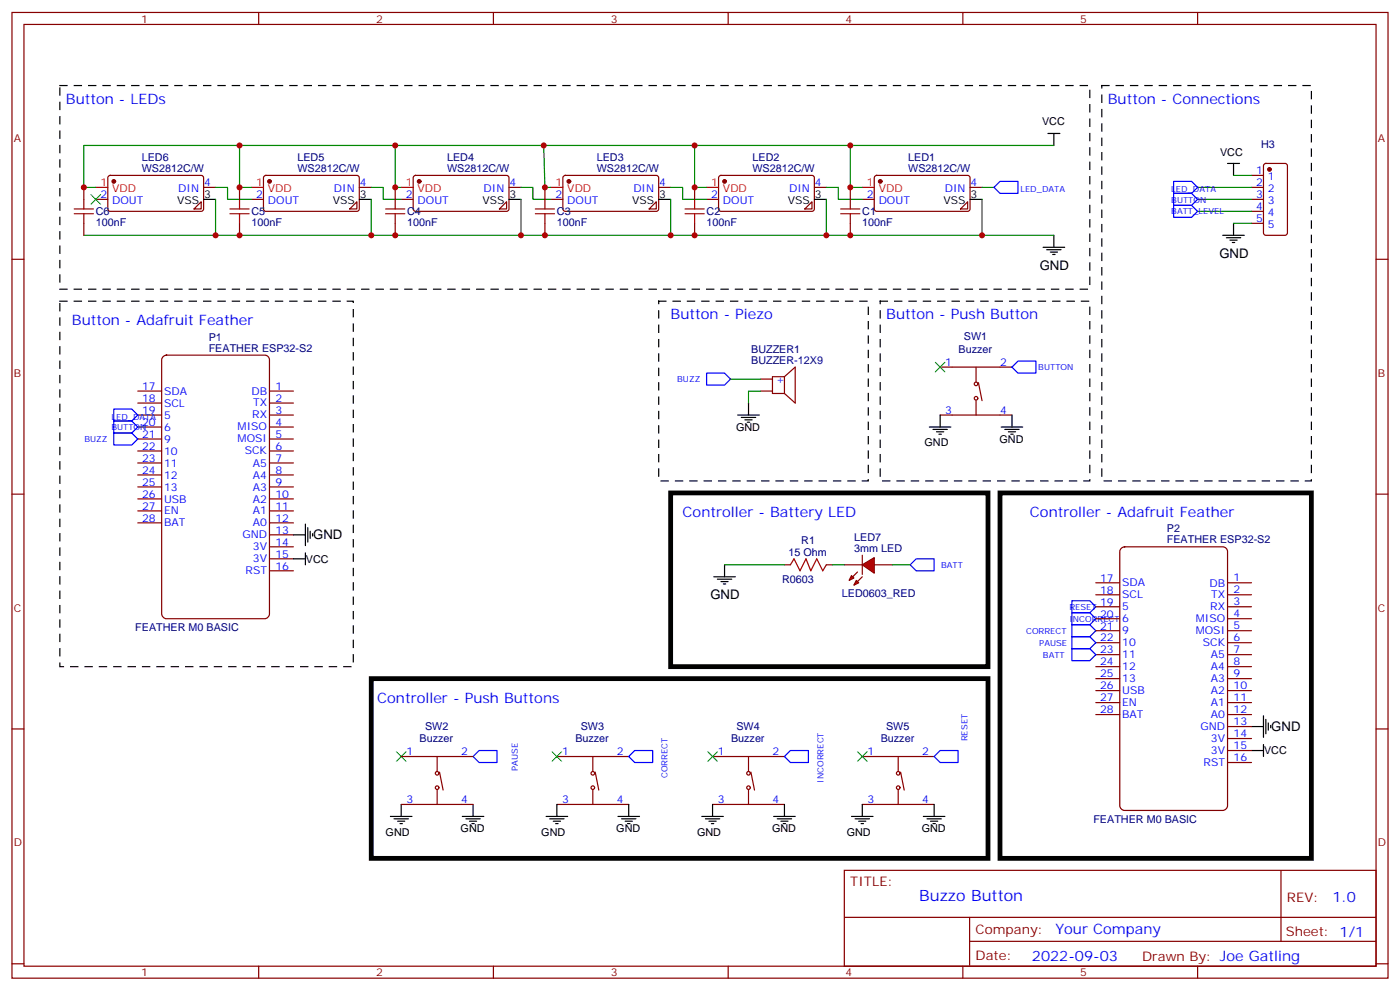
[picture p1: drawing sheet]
<svg xmlns="http://www.w3.org/2000/svg" width="412mm" height="292mm" viewBox="0 0 412 292" stroke-linecap="round" stroke-linejoin="round" font-family="sans-serif">
<g fill="none" stroke="#870000" stroke-width=".35">
<path d="M3.5 3.7h405.4v284.3h-405.4zM7.1 7.2h398.2v277.3h-398.2zM76.2 3.7v3.5M145.3 3.7v3.5M214.5 3.7v3.5M283.6 3.7v3.5M352.8 3.7v3.5M24.7 55.2v3.5M28.2 58.7h3.5M32 51.9l.5-.3 27 .1 .5 .7-.1 9.4-.6 .4h-27.1l-.5-.7v-9.1zM59.3 59.4v2.1h-2.2zM60 55.2h3.5"/>
<path d="M70.6 55.2v3.5M74.1 58.7h3.5M77.8 51.9l.5-.3 27.1 .1 .4 .7v9.4l-.7 .4h-27.1l-.4-.7v-9.1zM105.1 59.4v2.1h-2.1zM105.8 55.2h3.6M116.4 55.2v3.5M118.2 58.7h3.5M121.9 51.9l.5-.3 27.1 .1 .4 .7v9.4l-.7 .4h-27.1l-.4-.7v-9.1zM149.2 59.4v2.1h-2.1zM149.9 55.2h3.6M160.5 55.2v3.5M162.3 58.7h3.5"/>
<path d="M166 51.9l.5-.3 27.1 .1 .4 .7v9.4l-.7 .4h-27.1l-.4-.7v-9.1zM193.3 59.4v2.1h-2.1zM194 55.2h3.6M204.6 55.2v3.5M208.1 58.7h3.6M211.9 51.9l.5-.3 27.1 .1 .4 .7-.1 9.4-.6 .4h-27.1l-.4-.7v-9.1zM239.2 59.4v2.1h-2.1zM239.9 55.2h3.5M250.5 55.2v3.5M254 58.7h3.5M257.8 51.9l.4-.3 27.1 .1 .5 .7-.1 9.4-.7 .4h-27l-.5-.7v-9.1zM285 59.4v2.1h-2.1z"/>
<path d="M285.8 55.2h3.5M368.7 58.7h3.5M368.7 55.2h3.5M368.7 51.6h3.5M372.4 48.3l.5-.2h5.6l.7 .4v20.1l-.4 .6-5.9 .1-.7-.5v-20zM3.5 76.3h3.6M24.7 65.8v3.5M70.6 65.8v3.5M116.4 65.8v3.5M160.5 65.8v3.5M204.6 65.8v3.5M250.5 65.8v3.5"/>
<path d="M368.7 62.2h3.5M368.7 65.8h3.5M405.3 76.3h3.6M224 115.1h3.5M224 111.6h3.5M231.1 110.9h-3.6v5h3.6M231.1 110.9v5M231.1 110.9l3.1-2.8v10.6l-3.1-2.8M276.9 108.1h21.2M287.5 108.1v4.2M287.5 118v4.2M288.2 112.7l1.1 5.3"/>
<path d="M276.9 122.2h21.2M3.5 145.5h3.6M405.3 145.5h3.6M3.5 214.6h3.6M405.3 214.6h3.6M248.7 256.3h156.6v28.2h-156.6zM377.3 256.3v20.9M248.7 270.1h156.5M285.6 277.2h119.6M285.6 270.1v14.1M3.5 283.8h3.6M76.2 284.5v3.5"/>
<path d="M145.3 284.5v3.5M214.5 284.5v3.5M283.6 284.5v3.5M352.8 284.5v3.5M405.3 283.8h3.6"/>
<circle cx="287.5" cy="117.3" r=".53"/>
<circle cx="287.5" cy="113" r=".53"/>
</g>
<g fill="#870000" stroke="#870000" stroke-width=".35">
<circle cx="213.4" cy="53.4" r=".53"/>
<circle cx="259.3" cy="53.4" r=".53"/>
<circle cx="167.6" cy="53.4" r=".53"/>
<circle cx="123.5" cy="53.4" r=".53"/>
<circle cx="79.4" cy="53.4" r=".53"/>
<circle cx="33.5" cy="53.4" r=".53"/>
<circle cx="373.9" cy="49.9" r=".53"/>
</g>
<path d="M28.2 55.2h3.5M74.1 55.2h3.5M118.2 55.2h3.5M162.3 55.2h3.5M208.1 55.2h3.6M254 55.2h3.5" fill="none" stroke="#f00" stroke-width=".35"/>
<g fill="none" stroke="#000" stroke-width=".35">
<path d="M308.7 39.3h3.5M310.4 39.3v3.5M60 58.7h3.5M105.8 58.7h3.6M149.9 58.7h3.6M194 58.7h3.6M239.9 58.7h3.5M285.8 58.7h3.5M361.6 48.1h3.5M363.4 48.1v3.5M307.3 72.8h6.3M308.3 73.5h4.3"/>
<path d="M309.4 74.2h2.1M310.1 74.9h.7M310.4 69.3v3.5M360.2 69.3h6.3M361.2 70h4.3M362.3 70.7h2.1M363 71.4h.7M363.4 65.8v3.5M220.5 118.7v3.5M217.3 122.2h6.4M218.4 122.9h4.2M219.4 123.6h2.1"/>
<path d="M220.1 124.3h.7M273.8 125.7h6.3M274.8 126.4h4.2M275.9 127.1h2.1M276.6 127.8h.7M276.9 122.2v3.5M294.9 125.7h6.4M296 126.4h4.2M297 127.1h2.2M297.7 127.8h.7M298.1 122.2v3.5"/>
</g>
<g fill="none" stroke="#008700" stroke-width=".35">
<path d="M63.5 55.2h3.5v3.5h7.1M63.5 58.7v10.6M70.6 42.8v12.4h3.5M109.4 55.2h3.5v3.5h5.3M109.4 58.7v10.6M116.4 42.8v12.4h1.8M153.5 55.2h3.5v3.5h5.3M153.5 58.7v10.6M160.2 42.8l.3 12.4h1.8M197.6 55.2h3.5v3.5h7M197.6 58.7v10.6M204.6 42.8v12.4h3.5"/>
<path d="M243.4 55.2h3.5v3.5h7.1M243.4 58.7v10.6M250.5 42.8v12.4h3.5M289.3 58.7v10.6h-264.6M289.3 55.2h3.5M310.4 42.8h-285.7v12.4h3.5M352.8 55.2h15.9M352.8 58.7h15.9M363.4 51.6h5.3M289.3 69.3h21.1M352.8 62.2h15.9M363.4 65.8h5.3"/>
<path d="M215.2 111.6h8.8M224 115.1h-3.5v3.6"/>
</g>
<path d="M26.8 57.3l2.8 2.8M29.6 57.3l-2.8 2.8M275.5 106.7l2.8 2.8M278.3 106.7l-2.8 2.8" fill="none" stroke="#3c3" stroke-width=".35"/>
<g fill="none" stroke="#a10000" stroke-width=".35">
<path d="M24.7 58.7v2.8M70.6 58.7v2.8M116.4 58.7v2.8M160.5 58.7v2.8M204.6 58.7v2.8M250.5 58.7v2.8M21.9 62.9h5.6M21.9 61.5h5.6M24.7 62.9v2.9M67.7 62.9h5.7M67.7 61.5h5.7M70.6 62.9v2.9"/>
<path d="M113.6 62.9h5.6M113.6 61.5h5.6M116.4 62.9v2.9M157.7 62.9h5.6M157.7 61.5h5.6M160.5 62.9v2.9M201.8 62.9h5.6M201.8 61.5h5.6M204.6 62.9v2.9M247.6 62.9h5.7M247.6 61.5h5.7M250.5 62.9v2.9"/>
</g>
<path d="M17.6 25.2h303.4v60h-303.4zM324.6 25.2h61.7v116.4h-61.7zM194 88.7h61.8v52.9h-61.8zM259.3 88.7h61.7v52.9h-61.7z" fill="none" stroke="#000" stroke-width=".35" stroke-dasharray="2.1 2.1"/>
<path d="M294.6 53.4h5.3v3.5h-5.3l-1.8-1.7zM345.7 53.4h5.3l1.8 1.8-1.8 1.7h-5.3zM345.7 56.9h5.3l1.8 1.8-1.8 1.8h-5.3zM345.7 60.5h5.3l1.8 1.7-1.8 1.8h-5.3zM208.1 109.9h5.3l1.8 1.7-1.8 1.8h-5.3zM298.1 108.1l1.8-1.8h5.3v3.6h-5.3z" fill="none" stroke="#00f" stroke-width=".35"/>
<path d="M47.9 105.1l1.1-.5h29a1.41 1.41 0 0 1 1.4 1.4v74.8a1.51 1.51 0 0 1-1.4 1.4h-29a1.51 1.51 0 0 1-1.4-1.4v-74.8z" fill="#fff" stroke="#800000" stroke-width=".35"/>
<g fill="none" stroke="#870000" stroke-width=".35">
<path d="M40.6 115.1h7M40.6 118.7h7M79.4 115.1h7M79.4 118.7h7M40.6 122.2h7M40.6 125.7h7M40.6 129.3h7M40.6 132.8h7M40.6 136.3h7M40.6 139.8h7M79.4 122.2h7M79.4 125.7h7"/>
<path d="M79.4 129.3h7M79.4 132.8h7M79.4 136.3h7M79.4 139.8h7M40.6 143.4h7M40.6 146.9h7M40.6 150.4h7M40.6 154h7M79.4 143.4h7M79.4 146.9h7M79.4 150.4h7M79.4 154h7"/>
<path d="M79.4 157.5h7M79.4 161h7M79.4 164.5h7M79.4 168.1h7"/>
</g>
<path d="M33.5 120.4h5.3l1.8 1.8-1.8 1.8h-5.3zM33.5 124h5.3l1.8 1.7-1.8 1.8h-5.3zM33.5 127.5h5.3l1.8 1.8-1.8 1.7h-5.3zM315.7 176.9h5.3l1.8 1.7-1.8 1.8h-5.3zM315.7 183.9h5.3l1.8 1.8-1.8 1.8h-5.3zM315.7 180.4h5.3l1.8 1.8-1.8 1.7h-5.3z" fill="none" stroke="#00f" stroke-width=".35"/>
<g fill="none" stroke="#000" stroke-width=".35">
<path d="M86.4 157.5h3.6M90 154.3v6.4M90.7 155.4v4.2M91.4 156.4v2.1M92.1 157.1v.7M86.4 164.5h3.6M90 162.8v3.5M368.7 213.9h3.5M372.2 210.7v6.4M372.2 219.2v3.5M372.9 211.8v4.2M373.6 212.9v2.1"/>
<path d="M374.3 213.6v.7M368.7 221h3.5"/>
</g>
<path d="M17.6 88.7h86.5v107.6h-86.5z" fill="none" stroke="#000" stroke-width=".35" stroke-dasharray="2.1 2.1"/>
<path d="M294.6 145.1h91.7v107.6h-91.7z" fill="none" stroke="#000" stroke-width="1.4"/>
<path d="M330.2 161.6l1.1-.6h28.9a1.41 1.41 0 0 1 1.4 1.4v74.8a1.51 1.51 0 0 1-1.4 1.4h-28.9a1.51 1.51 0 0 1-1.5-1.4v-74.8z" fill="#fff" stroke="#800000" stroke-width=".35"/>
<g fill="none" stroke="#870000" stroke-width=".35">
<path d="M231.1 166.3h1.7M243.4 166.3h1.8M322.8 171.6h7M322.8 175.1h7M322.8 178.6h7M361.6 171.6h7.1M361.6 175.1h7.1M361.6 178.6h7.1M322.8 182.2h7M322.8 185.7h7M322.8 189.2h7M322.8 192.8h7"/>
<path d="M322.8 196.3h7M322.8 199.8h7M361.6 182.2h7.1M361.6 185.7h7.1M361.6 189.2h7.1M361.6 192.8h7.1M361.6 196.3h7.1M361.6 199.8h7.1M322.8 203.3h7M322.8 206.9h7M322.8 210.4h7M361.6 203.3h7.1"/>
<path d="M361.6 206.9h7.1M361.6 210.4h7.1M361.6 213.9h7.1M361.6 217.5h7.1M118.2 236.9h21.1M118.2 222.7h21.1M128.8 222.7v4.3M128.8 232.6v4.3M129.5 227.3l1 5.3M164 236.9h21.2M164 222.7h21.2M174.6 222.7v4.3"/>
<path d="M174.6 232.6v4.3M175.3 227.3l1.1 5.3M209.9 236.9h21.2M209.9 222.7h21.2M220.5 222.7v4.3M220.5 232.6v4.3M221.2 227.3l1 5.3M254 236.9h21.2M254 222.7h21.2M264.6 222.7v4.3M264.6 232.6v4.3M265.3 227.3l1 5.3"/>
<path d="M361.6 221h7.1M361.6 224.5h7.1"/>
<circle cx="128.8" cy="227.7" r=".53"/>
<circle cx="128.8" cy="231.9" r=".53"/>
<circle cx="174.6" cy="231.9" r=".53"/>
<circle cx="174.6" cy="227.7" r=".53"/>
<circle cx="220.5" cy="231.9" r=".53"/>
<circle cx="220.5" cy="227.7" r=".53"/>
<circle cx="264.6" cy="227.7" r=".53"/>
<circle cx="264.6" cy="231.9" r=".53"/>
</g>
<path d="M268.1 166.3l1.8-1.8h5.3v3.6h-5.3zM315.7 187.5h5.3l1.8 1.7-1.8 1.8h-5.3zM315.7 191h5.3l1.8 1.8-1.8 1.7h-5.3zM141.1 221h5.3v3.5h-5.3l-1.8-1.8zM187 221h5.3v3.5h-5.3l-1.8-1.8zM232.8 221h5.3v3.5h-5.3l-1.7-1.8zM276.9 221h5.3v3.5h-5.3l-1.7-1.8z" fill="none" stroke="#00f" stroke-width=".35"/>
<path d="M197.6 145.1h93.4v51.2h-93.4zM109.4 199.8h181.6v52.9h-181.6z" fill="none" stroke="#000" stroke-width="1.4"/>
<g fill="none" stroke="#000" stroke-width=".35">
<path d="M118.2 236.9v3.5M139.3 236.9v3.5M164 236.9v3.5M185.2 236.9v3.5M209.9 236.9v3.5M231.1 236.9v3.5M254 236.9v3.5M275.2 236.9v3.5M115 240.4h6.4M116.1 241.1h4.2M117.1 241.8h2.1M117.8 242.5h.7"/>
<path d="M136.2 240.4h6.3M137.2 241.1h4.3M138.3 241.8h2.1M139 242.5h.7M160.9 240.4h6.3M161.9 241.1h4.3M163 241.8h2.1M163.7 242.5h.7M182 240.4h6.4M183.1 241.1h4.2M184.1 241.8h2.2M184.9 242.5h.7"/>
<path d="M206.7 240.4h6.4M207.8 241.1h4.2M208.8 241.8h2.2M209.5 242.5h.8M227.9 240.4h6.3M229 241.1h4.2M230 241.8h2.1M230.7 242.5h.7M250.8 240.4h6.4M251.9 241.1h4.2M252.9 241.8h2.2M253.6 242.5h.8"/>
<path d="M272 240.4h6.3M273 241.1h4.3M274.1 241.8h2.1M274.8 242.5h.7"/>
</g>
<path d="M116.8 221.3l2.8 2.9M119.6 221.3l-2.8 2.9M162.6 221.3l2.9 2.9M165.5 221.3l-2.9 2.9M208.5 221.3l2.8 2.9M211.3 221.3l-2.8 2.9M252.6 221.3l2.8 2.9M255.4 221.3l-2.8 2.9" fill="none" stroke="#3c3" stroke-width=".35"/>
<path d="M232.8 166.3l1.1-1.8 1.8 3.6 1.7-3.6 1.4 3.6 1.8-3.6 1.8 3.6 1-1.8" fill="none" stroke="#a10000" stroke-width=".35"/>
<g fill="#f00" stroke="#870000" stroke-width=".35">
<path d="M254 166.3l3.5-2.1v4.6z"/>
<path d="M254 163.5v5.6z"/>
</g>
<g fill="#870000" stroke="#870000" stroke-width=".35">
<path d="M254 169.8l-1.4 1.4z"/>
<path d="M252.6 168.4l-1.4 1.4z"/>
</g>
<g fill="#f00" stroke="#870000" stroke-width=".35">
<path d="M252.2 170.9l.7 .7-1.4 .7z"/>
<path d="M250.8 169.5l.7 .7-1.4 .7z"/>
</g>
<path d="M248.7 166.3h5.3M257.5 166.3h5.3" fill="none" stroke="#870000" stroke-width=".35"/>
<path d="M213.4 166.3h17.7M245.2 166.3h3.5M262.8 166.3h5.3" fill="none" stroke="#008700" stroke-width=".35"/>
<path d="M210.3 169.8h6.3M211.3 170.5h4.2M212.4 171.2h2.1M213.1 171.9h.7M213.4 166.3v3.5" fill="none" stroke="#000" stroke-width=".35"/>
<g fill="#c00">
<circle cx="63.5" cy="69.3" r=".88"/>
<circle cx="109.4" cy="69.3" r=".88"/>
<circle cx="153.5" cy="69.3" r=".88"/>
<circle cx="197.6" cy="69.3" r=".88"/>
<circle cx="243.4" cy="69.3" r=".88"/>
<circle cx="289.3" cy="69.3" r=".88"/>
<circle cx="70.6" cy="42.8" r=".88"/>
<circle cx="160.2" cy="42.8" r=".88"/>
<circle cx="116.4" cy="42.8" r=".88"/>
<circle cx="204.6" cy="42.8" r=".88"/>
<circle cx="250.5" cy="42.8" r=".88"/>
<circle cx="250.5" cy="69.3" r=".88"/>
<circle cx="250.5" cy="55.2" r=".88"/>
<circle cx="204.6" cy="69.3" r=".88"/>
<circle cx="204.6" cy="55.2" r=".88"/>
<circle cx="160.5" cy="69.3" r=".88"/>
<circle cx="160.5" cy="55.2" r=".88"/>
<circle cx="116.4" cy="69.3" r=".88"/>
<circle cx="116.4" cy="55.2" r=".88"/>
<circle cx="70.6" cy="69.3" r=".88"/>
<circle cx="70.6" cy="55.2" r=".88"/>
<circle cx="24.7" cy="55.2" r=".88"/>
</g>
<text font-size="4.6" fill="#00f" x="270.8" y="265.3">Buzzo Button</text>
<g font-size="4.2" fill="#00f">
<text x="19.4" y="30.5">Button - LEDs</text>
<text x="326.3" y="30.5">Button - Connections</text>
<text x="21.2" y="95.7">Button - Adafruit Feather</text>
<text x="197.6" y="94">Button - Piezo</text>
<text x="261.1" y="94">Button - Push Button</text>
<text x="201.1" y="152.2">Controller - Battery LED</text>
<text x="303.4" y="152.2">Controller - Adafruit Feather</text>
<text x="111.1" y="206.9">Controller - Push Buttons</text>
<text x="392.5" y="265.5">1.0</text>
<text x="310.9" y="275.1">Your Company</text>
<text x="304" y="282.9">2022-09-03</text>
</g>
<g font-size="3.9">
<text x="359.2" y="75.9">GND</text>
<text x="306.3" y="79.4">GND</text>
<text x="92.3" y="158.8">GND</text>
<text x="209.3" y="176.4">GND</text>
<text x="374.5" y="215.2">GND</text>
</g>
<g font-size="3.9" fill="#800">
<text x="250.5" y="260.8">TITLE:</text>
<text x="379.1" y="265.5">REV:</text>
<text x="287.4" y="275">Company:</text>
<text x="378.7" y="275.7">Sheet: 1/1</text>
<text x="287.4" y="282.7">Date:</text>
<text x="336.4" y="282.8">Drawn By: Joe Gatling</text>
</g>
<g font-size="3.2" fill="#800">
<text x="41.6" y="6.7">1</text>
<text x="110.8" y="6.7">2</text>
<text x="179.9" y="6.7">3</text>
<text x="249.1" y="6.7">4</text>
<text x="318.2" y="6.7">5</text>
<text x="4.1" y="41.8">A</text>
<text x="405.9" y="41.8">A</text>
<text x="4.1" y="110.9">B</text>
<text x="405.9" y="110.9">B</text>
<text x="4.1" y="180.1">C</text>
<text x="405.9" y="180.1">C</text>
<text x="4.1" y="249.2">D</text>
<text x="405.9" y="249.2">D</text>
<text x="41.6" y="287.5">1</text>
<text x="110.8" y="287.5">2</text>
<text x="179.9" y="287.5">3</text>
<text x="249.1" y="287.5">4</text>
<text x="318.2" y="287.5">5</text>
</g>
<g font-size="3.2">
<text x="307" y="36.9">VCC</text>
<text x="359.4" y="45.9">VCC</text>
<text x="60.1" y="58.3">3</text>
<text x="106" y="58.3">3</text>
<text x="150.1" y="58.3">3</text>
<text x="194.2" y="58.3">3</text>
<text x="240.1" y="58.3">3</text>
<text x="285.9" y="58.3">3</text>
<text x="52.2" y="60.1">VSS</text>
<text x="98" y="60.1">VSS</text>
<text x="142.1" y="60.1">VSS</text>
<text x="186.2" y="60.1">VSS</text>
<text x="232.1" y="60.1">VSS</text>
<text x="277.9" y="60.1">VSS</text>
<text x="216.8" y="126.9">GND</text>
<text x="272.3" y="131.4">GND</text>
<text x="294.4" y="130.4">GND</text>
<text x="90.1" y="165.6">VCC</text>
<text x="372.4" y="222.1">VCC</text>
<text x="135.7" y="245.1">GND</text>
<text x="181.6" y="245.1">GND</text>
<text x="227.4" y="245.1">GND</text>
<text x="271.5" y="245.1">GND</text>
<text x="113.6" y="246">GND</text>
<text x="159.5" y="246">GND</text>
<text x="205.3" y="246">GND</text>
<text x="249.4" y="246">GND</text>
</g>
<g font-size="3.2" fill="#000080">
<text x="41.7" y="47.4">LED6</text>
<text x="87.6" y="47.4">LED5</text>
<text x="131.7" y="47.4">LED4</text>
<text x="175.8" y="47.4">LED3</text>
<text x="221.7" y="47.4">LED2</text>
<text x="267.5" y="47.4">LED1</text>
<text x="371.5" y="43.7">H3</text>
<text x="41.7" y="50.6">WS2812C/W</text>
<text x="87.6" y="50.6">WS2812C/W</text>
<text x="131.7" y="50.6">WS2812C/W</text>
<text x="175.8" y="50.6">WS2812C/W</text>
<text x="221.7" y="50.6">WS2812C/W</text>
<text x="267.5" y="50.6">WS2812C/W</text>
<text x="28.2" y="63.3">C6</text>
<text x="74.1" y="63.3">C5</text>
<text x="119.9" y="63.3">C4</text>
<text x="164" y="63.3">C3</text>
<text x="208.1" y="63.3">C2</text>
<text x="254" y="63.3">C1</text>
<text x="28.2" y="66.5">100nF</text>
<text x="74.1" y="66.5">100nF</text>
<text x="119.9" y="66.5">100nF</text>
<text x="164" y="66.5">100nF</text>
<text x="208.1" y="66.5">100nF</text>
<text x="254" y="66.5">100nF</text>
<text x="61.5" y="100.3">P1</text>
<text x="283.9" y="100.2">SW1</text>
<text x="61.5" y="103.5">FEATHER ESP32-S2</text>
<text x="221.3" y="107">BUZZER-12X9</text>
<text x="221.3" y="103.9">BUZZER1</text>
<text x="282.4" y="103.9">Buzzer</text>
<text x="236" y="160.3">R1</text>
<text x="251.6" y="159.2">LED7</text>
<text x="343.7" y="159.9">FEATHER ESP32-S2</text>
<text x="343.7" y="156.7">P2</text>
<text x="232.3" y="163.8">15 Ohm</text>
<text x="251.6" y="162.4">3mm LED</text>
<text x="230.4" y="171.6">R0603</text>
<text x="248" y="175.8">LED0603_RED</text>
<text x="39.9" y="185.8">FEATHER M0 BASIC</text>
<text x="125.2" y="214.8">SW2</text>
<text x="171.1" y="214.8">SW3</text>
<text x="216.9" y="214.8">SW4</text>
<text x="261" y="214.8">SW5</text>
<text x="123.6" y="218.6">Buzzer</text>
<text x="169.5" y="218.6">Buzzer</text>
<text x="215.3" y="218.6">Buzzer</text>
<text x="259.4" y="218.6">Buzzer</text>
<text x="322.1" y="242.3">FEATHER M0 BASIC</text>
</g>
<g font-size="3.2" fill="#00f">
<text x="370" y="51.3">1</text>
<text x="373.5" y="53.1">1</text>
<text x="29.6" y="58.3">2</text>
<text x="52.5" y="56.6">DIN</text>
<text x="60.1" y="54.8">4</text>
<text x="75.4" y="58.3">2</text>
<text x="98.4" y="56.6">DIN</text>
<text x="106" y="54.8">4</text>
<text x="119.5" y="58.3">2</text>
<text x="142.5" y="56.6">DIN</text>
<text x="150.1" y="54.8">4</text>
<text x="163.6" y="58.3">2</text>
<text x="186.6" y="56.6">DIN</text>
<text x="194.2" y="54.8">4</text>
<text x="209.5" y="58.3">2</text>
<text x="232.4" y="56.6">DIN</text>
<text x="240.1" y="54.8">4</text>
<text x="255.3" y="58.3">2</text>
<text x="278.3" y="56.6">DIN</text>
<text x="285.9" y="54.8">4</text>
<text x="370" y="54.8">2</text>
<text x="370" y="58.3">3</text>
<text x="373.5" y="56.6">2</text>
<text x="33.1" y="60.1">DOUT</text>
<text x="78.9" y="60.1">DOUT</text>
<text x="123" y="60.1">DOUT</text>
<text x="167.1" y="60.1">DOUT</text>
<text x="213" y="60.1">DOUT</text>
<text x="258.8" y="60.1">DOUT</text>
<text x="370" y="61.9">4</text>
<text x="370" y="65.4">5</text>
<text x="373.5" y="60.1">3</text>
<text x="373.5" y="63.6">4</text>
<text x="373.5" y="67.2">5</text>
<text x="278.4" y="107.7">1</text>
<text x="294.6" y="107.7">2</text>
<text x="228.6" y="112.7">+</text>
<text x="41.8" y="114.8">17</text>
<text x="41.8" y="118.3">18</text>
<text x="48.3" y="116.2">SDA</text>
<text x="48.3" y="119.7">SCL</text>
<text x="74.1" y="116.2">DB</text>
<text x="74.6" y="119.7">TX</text>
<text x="81.2" y="114.7">1</text>
<text x="81.2" y="118.3">2</text>
<text x="41.8" y="121.8">19</text>
<text x="41.8" y="125.4">20</text>
<text x="48.3" y="123.3">5</text>
<text x="74.3" y="123.2">RX</text>
<text x="81.2" y="121.8">3</text>
<text x="81.2" y="125.3">4</text>
<text x="278.4" y="121.8">3</text>
<text x="294.6" y="121.8">4</text>
<text x="41.8" y="128.9">21</text>
<text x="48.3" y="126.8">6</text>
<text x="48.3" y="130.3">9</text>
<text x="70" y="126.7">MISO</text>
<text x="70" y="130.3">MOSI</text>
<text x="81.2" y="128.9">5</text>
<text x="41.8" y="132.4">22</text>
<text x="41.8" y="136">23</text>
<text x="48.3" y="133.8">10</text>
<text x="48.3" y="137.4">11</text>
<text x="72.1" y="133.8">SCK</text>
<text x="74.5" y="137.4">A5</text>
<text x="81.1" y="136">7</text>
<text x="81.2" y="132.4">6</text>
<text x="41.8" y="139.5">24</text>
<text x="41.8" y="143">25</text>
<text x="48.3" y="140.9">12</text>
<text x="74.5" y="140.9">A4</text>
<text x="81.1" y="139.5">8</text>
<text x="81.1" y="143">9</text>
<text x="41.8" y="146.5">26</text>
<text x="48.3" y="144.4">13</text>
<text x="48.3" y="148">USB</text>
<text x="74.5" y="144.4">A3</text>
<text x="74.5" y="148">A2</text>
<text x="81.1" y="146.5">10</text>
<text x="41.8" y="150.1">27</text>
<text x="41.8" y="153.6">28</text>
<text x="48.3" y="151.5">EN</text>
<text x="48.3" y="155">BAT</text>
<text x="74.5" y="151.5">A1</text>
<text x="74.5" y="155">A0</text>
<text x="81.1" y="150.1">11</text>
<text x="81.1" y="153.6">12</text>
<text x="71.4" y="158.5">GND</text>
<text x="81.1" y="157.1">13</text>
<text x="81.1" y="160.7">14</text>
<text x="74.5" y="162.1">3V</text>
<text x="74.5" y="165.6">3V</text>
<text x="81.1" y="164.2">15</text>
<text x="81.1" y="167.7">16</text>
<text x="72.3" y="169.1">RST</text>
<text x="324.1" y="171.2">17</text>
<text x="330.6" y="172.6">SDA</text>
<text x="356.3" y="172.7">DB</text>
<text x="363.4" y="171.2">1</text>
<text x="324.1" y="174.8">18</text>
<text x="324.1" y="178.3">19</text>
<text x="330.6" y="176.2">SCL</text>
<text x="330.6" y="179.7">5</text>
<text x="356.5" y="179.7">RX</text>
<text x="356.8" y="176.1">TX</text>
<text x="363.4" y="174.7">2</text>
<text x="363.4" y="178.2">3</text>
<text x="324.1" y="181.8">20</text>
<text x="324.1" y="185.3">21</text>
<text x="330.6" y="183.2">6</text>
<text x="352.2" y="183.2">MISO</text>
<text x="363.4" y="181.8">4</text>
<text x="363.4" y="185.3">5</text>
<text x="324.1" y="188.9">22</text>
<text x="330.6" y="186.8">9</text>
<text x="330.6" y="190.3">10</text>
<text x="352.2" y="186.7">MOSI</text>
<text x="354.3" y="190.2">SCK</text>
<text x="363.4" y="188.8">6</text>
<text x="324.1" y="192.4">23</text>
<text x="324.1" y="195.9">24</text>
<text x="330.6" y="193.8">11</text>
<text x="330.6" y="197.3">12</text>
<text x="356.7" y="193.8">A5</text>
<text x="356.7" y="197.3">A4</text>
<text x="363.4" y="192.4">7</text>
<text x="363.4" y="195.9">8</text>
<text x="324.1" y="199.5">25</text>
<text x="324.1" y="203">26</text>
<text x="330.6" y="200.9">13</text>
<text x="356.7" y="200.9">A3</text>
<text x="363.4" y="199.5">9</text>
<text x="363.4" y="203">10</text>
<text x="324.1" y="206.5">27</text>
<text x="330.6" y="204.4">USB</text>
<text x="330.6" y="207.9">EN</text>
<text x="356.7" y="204.4">A2</text>
<text x="356.7" y="207.9">A1</text>
<text x="363.4" y="206.5">11</text>
<text x="324.1" y="210">28</text>
<text x="330.6" y="211.5">BAT</text>
<text x="353.6" y="215">GND</text>
<text x="356.7" y="211.5">A0</text>
<text x="363.4" y="210">12</text>
<text x="363.4" y="213.6">13</text>
<text x="356.7" y="218.5">3V</text>
<text x="363.4" y="217.1">14</text>
<text x="363.4" y="220.6">15</text>
<text x="119.7" y="222.4">1</text>
<text x="135.8" y="222.4">2</text>
<text x="165.6" y="222.4">1</text>
<text x="181.7" y="222.4">2</text>
<text x="211.4" y="222.4">1</text>
<text x="227.5" y="222.4">2</text>
<text x="255.5" y="222.4">1</text>
<text x="271.6" y="222.4">2</text>
<text x="354.6" y="225.6">RST</text>
<text x="356.7" y="222">3V</text>
<text x="363.4" y="224.2">16</text>
<text x="119.7" y="236.5">3</text>
<text x="135.8" y="236.5">4</text>
<text x="165.6" y="236.5">3</text>
<text x="181.7" y="236.5">4</text>
<text x="211.4" y="236.5">3</text>
<text x="227.5" y="236.5">4</text>
<text x="255.5" y="236.5">3</text>
<text x="271.6" y="236.5">4</text>
</g>
<g font-size="3.2" fill="#f00">
<text x="29.6" y="54.8">1</text>
<text x="33.1" y="56.6">VDD</text>
<text x="75.4" y="54.8">1</text>
<text x="78.9" y="56.6">VDD</text>
<text x="119.5" y="54.8">1</text>
<text x="123" y="56.6">VDD</text>
<text x="163.6" y="54.8">1</text>
<text x="167.1" y="56.6">VDD</text>
<text x="209.5" y="54.8">1</text>
<text x="213" y="56.6">VDD</text>
<text x="255.3" y="54.8">1</text>
<text x="258.8" y="56.6">VDD</text>
</g>
<g font-size="2.5" fill="#00f">
<text x="300.6" y="56.5">LED_DATA</text>
<text x="345" y="56.5">LED_DATA</text>
<text x="345" y="59.6">BUTTON</text>
<text x="345" y="63.2">BATT_LEVEL</text>
<text x="199.5" y="112.5">BUZZ</text>
<text x="305.9" y="109">BUTTON</text>
<text x="32.8" y="123.5">LED_DATA</text>
<text x="24.8" y="130.1">BUZZ</text>
<text x="32.8" y="126.7">BUTTON</text>
<text x="277.2" y="167.2">BATT</text>
<text x="315" y="179.6">RESET</text>
<text x="315" y="183.1">INCORRECT</text>
<text x="302.3" y="186.6">CORRECT</text>
<text x="306.2" y="190.1">PAUSE</text>
<text x="307.2" y="193.6">BATT</text>
<text x="285" y="218.3" transform="rotate(-90 285 218.3)">RESET</text>
<text x="152.6" y="227" transform="rotate(-90 152.6 227)">PAUSE</text>
<text x="196.7" y="229.1" transform="rotate(-90 196.7 229.1)">CORRECT</text>
<text x="242.5" y="230.4" transform="rotate(-90 242.5 230.4)">INCORRECT</text>
</g>
</svg>
